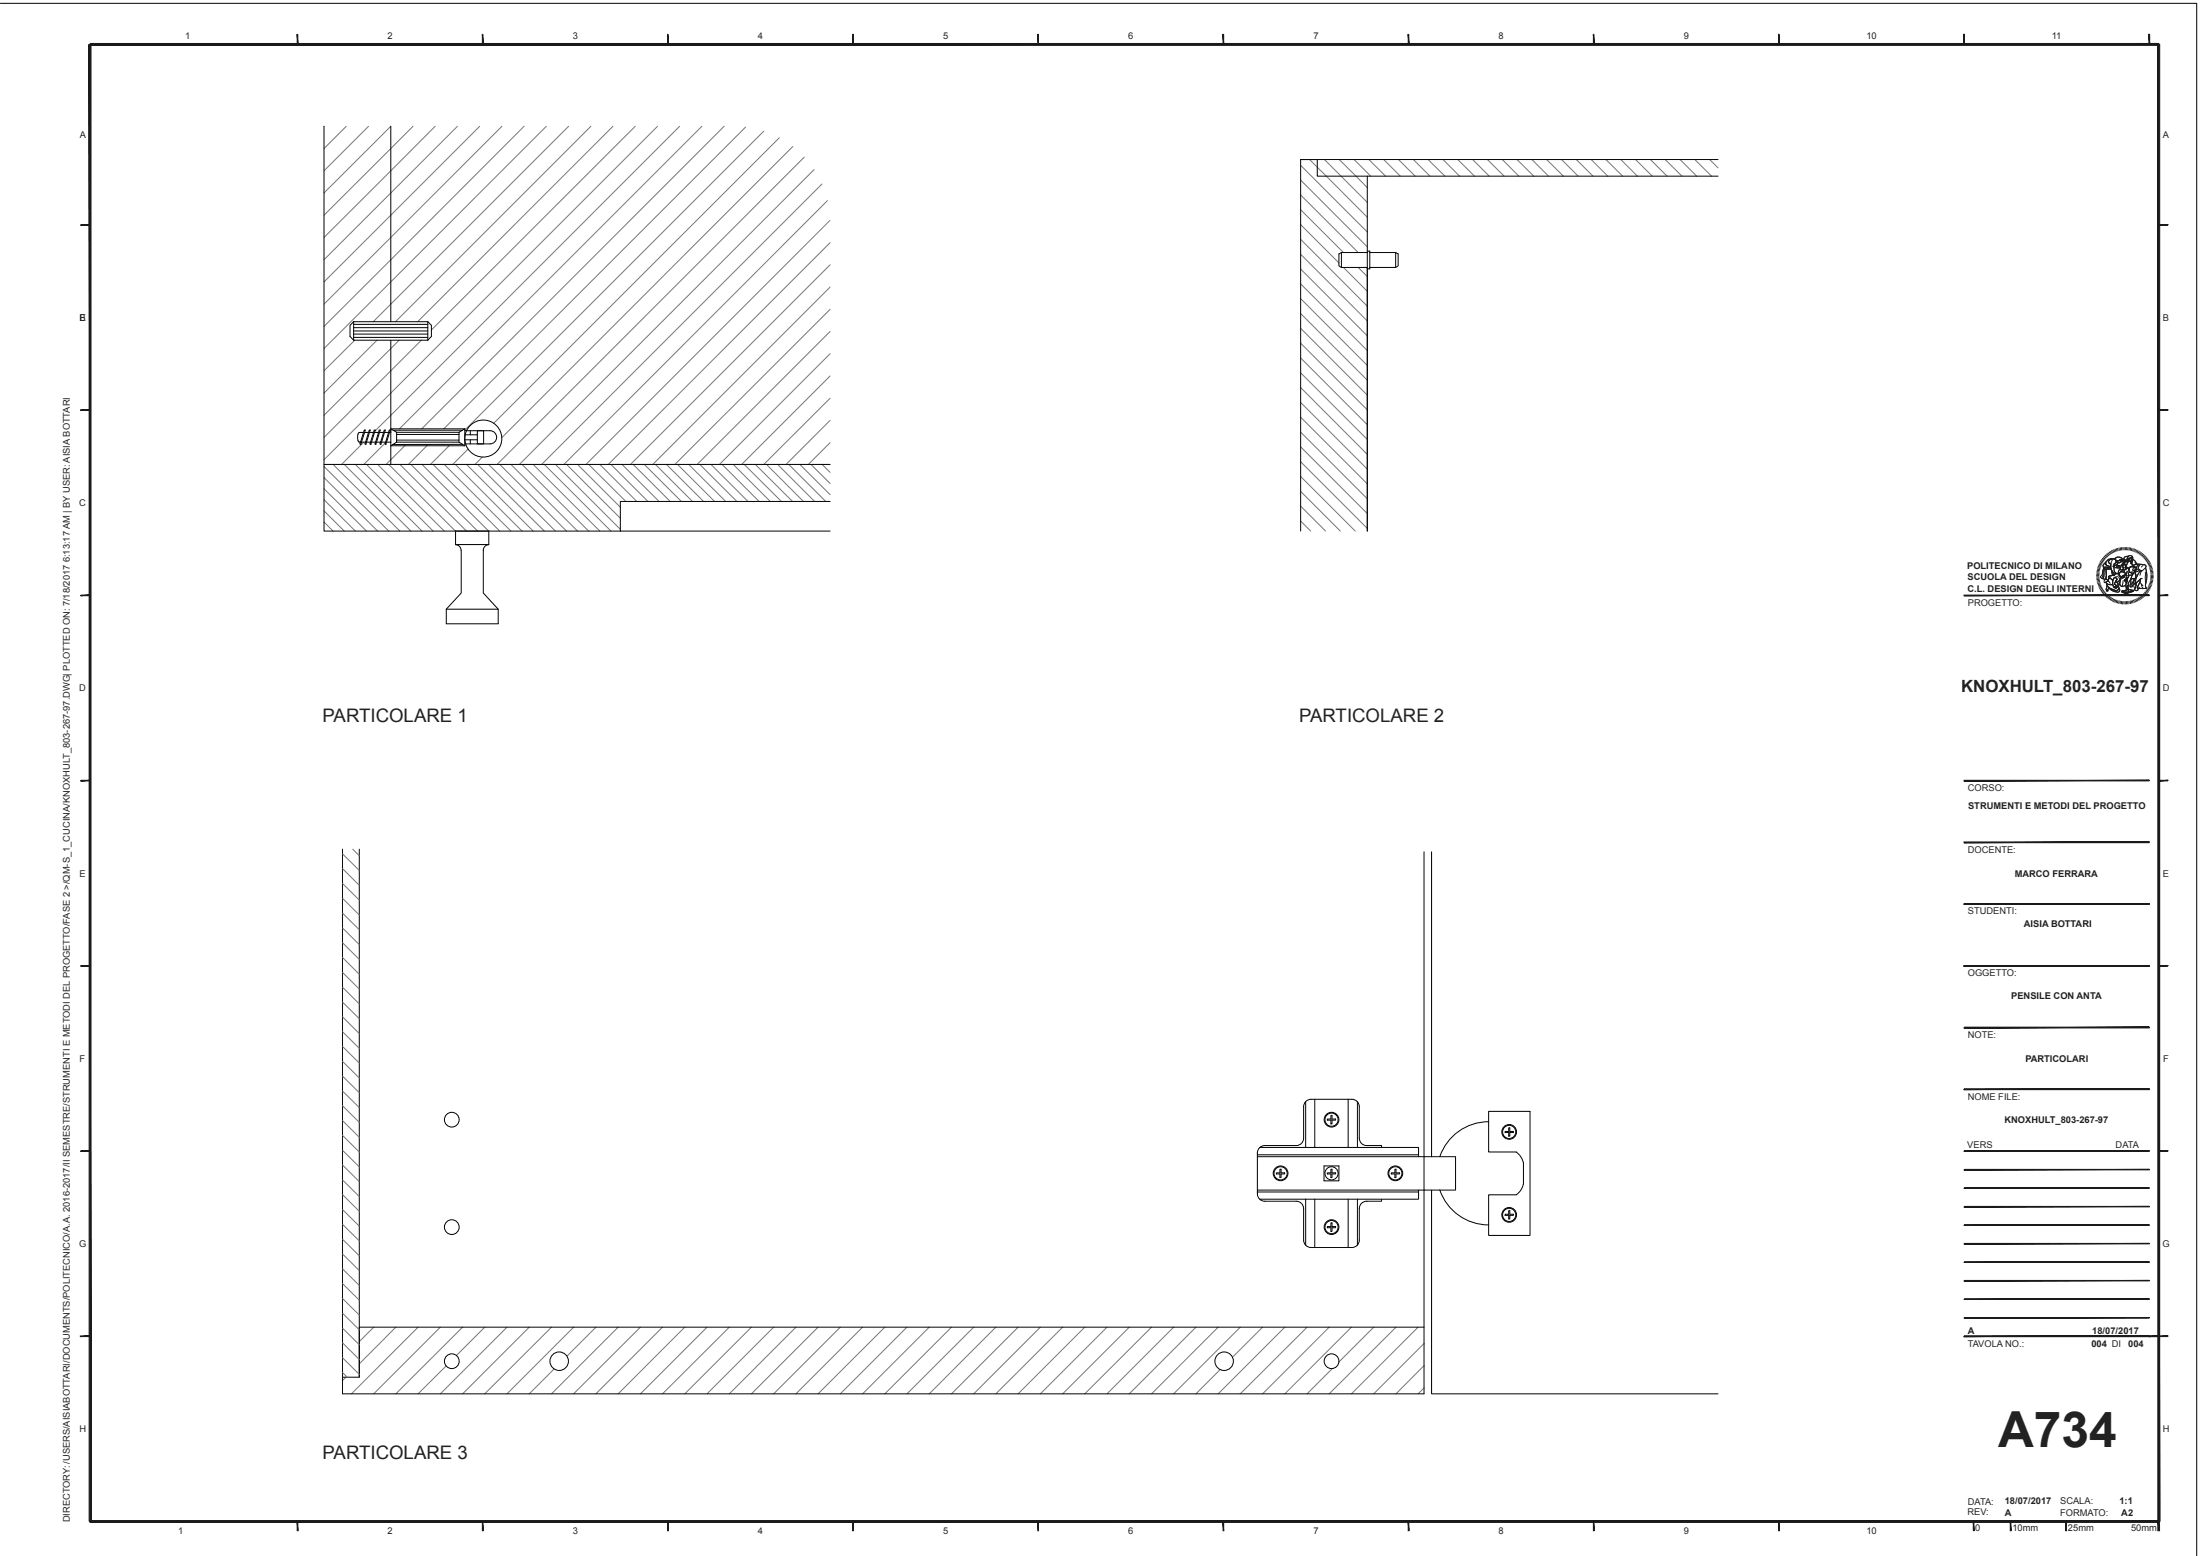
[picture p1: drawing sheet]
<svg xmlns="http://www.w3.org/2000/svg" width="594mm" height="420mm" viewBox="0 0 594 420" stroke-linecap="round" stroke-linejoin="round" font-family="sans-serif">
<g fill="none" stroke="#000" stroke-width=".27">
<path d="M87.5 34.1v109.3h80M105.5 34.1v52.7M355.7 43.1v4.5h108.2M369.2 47.6v95.8M463.9 43.1h-112.7v100.3M362.2 68.2l-.7 .3v3.3l.7 .4M362.2 72.2h7M362.2 68.2h7M362.2 68.2v4M369.2 67.8h.6v4.8h-.6M369.8 72.2h7M369.8 68.2h7"/>
<path d="M376.8 68.2l.7 .3v3.3l-.7 .4M376.8 68.2v4M95.5 86.8l-1 1v3l1 1M95.5 91.8h20M95.5 86.8h20M95.5 86.8v5M95.5 90.2h20M95.5 88.4h20M95.5 91.1h20M95.5 89.3h20M95.5 87.6h20M105.5 91.8v33.6"/>
<path d="M115.5 86.8l1 1v3l-1 1M115.5 86.8v5M96.9 116.8a2.51 2.51 0 0 0 0 2.5M96.9 119.2l.1 .1M97 116.8h-.1M97 116.7h1.1M97 119.3h.3M97.3 119.3l-.1 .5 .2 .2M97.6 119.3l-.2 .7M97.6 119.3h1.1M98.1 116.7l.3-.6h.2l-.2 .6M98.1 116.7l-.8 2.6"/>
<path d="M98.4 116.7l-.8 2.6M98.4 116.7h1.1M98.7 119.3l-.1 .5 .2 .2M99 119.3l-.2 .7M99 119.3h1.1M99.5 116.7l.2-.6h.3l-.2 .6M99.5 116.7l-.8 2.6M99.8 116.7l-.8 2.6M99.8 116.7h1.1M100.1 119.3l-.2 .5 .2 .2M100.3 119.3l-.2 .7M100.3 119.3h1.1"/>
<path d="M100.9 116.7l-.8 2.6M101 116.1l-.1 .6M101.1 116.1h.2l-.2 .6M101.1 116.7l-.8 2.6M101.1 116.7h1.1M101.4 119.3l-.1 .5 .2 .2M101.7 119.3l-.2 .7M101.7 119.3h1.1M102.2 116.7l-.8 2.6M102.4 116.1l-.2 .6M102.4 116.1h.3l-.2 .6M102.5 116.7l-.8 2.6"/>
<path d="M102.5 116.7h1.1M102.8 119.3l-.2 .5 .2 .2M103 119.3l-.2 .7M103 119.3h1.1M103.6 116.7l-.8 2.6M103.7 116.1l-.1 .6M103.8 116.1h.2l-.2 .6M103.8 116.7l-.8 2.6M103.8 116.7h1.1M104 119.8l.2 .2M104.1 119.3l-.2 .5M104.4 119.3l-.2 .7"/>
<path d="M104.4 119.3h1.1M104.9 116.7l.2-.6h.3l-.2 .6M104.9 116.7l-.8 2.6M105.2 116.7l-.8 2.6M105.2 116.7h.3M106.2 116.1h18.7M107 117.3h16.9M107.1 116.7h16.8M107.1 119.3h16.8M107.1 119.3l-1.6 1h20M107.1 116.7v2.6M107.1 118.8h16.8"/>
<path d="M123.9 116.7v2.6l1.6 1M124.9 119.9l-18.9 .1M125.5 116.3h6.8a1.78 1.78 0 0 1 1.8 1.7 1.78 1.78 0 0 1-1.8 1.8h-6.8M125.5 118.7h3.4M125.5 117.4h3.4M125.5 115.8v4.5M125.5 115.8h-20l1.6 .9M125.5 115.8l-1.6 .9M127 116.3v1.1M127 118.7v1.1M128.9 116.3h1.7v3.5h-1.7zM87.5 125.4h136.6"/>
<path d="M224.1 135.4h-56.6v8M123 147a1.48 1.48 0 0 1 1.5 1.5M123 143.4h9v3.6h-9zM124.5 148.5v11.6l-4 4.3M132 147a1.48 1.48 0 0 0-1.5 1.5v11.6l4 4.3M167.5 143.4h56.6M120.5 164.4h14v4h-14zM92.5 229.2v142.5M97 229.2v142.5M384.5 229.9v146.3h-292v-4.5h4.5v-13.5h287.5M386.5 229.9v82.3M352.5 297.4v12.3"/>
<path d="M355 296.7v13M364 296.7v13M366.5 297.4v12.3M339.5 312.2h53.5v9h-53.5M339.5 311.7h43.5M340.1 309.7h42.9v2.5M344.6 316.6h1v-1h.3v1h1v.3h-1v.9h-.3v-.9h-1zM357.5 314.7h4v4h-4zM359.3 301.1h.3v1h1v.3h-1v1h-.3v-1h-.9v-.3h.9zM359.3 315.6h.3v1h1v.3h-1v.9h-.3v-.9h-.9v-.3h.9zM373 309.7v-.5h-4a1.99 1.99 0 0 1-2-2v-8.5a1.99 1.99 0 0 0-2-2h-11a1.99 1.99 0 0 0-2 2v8.5a1.99 1.99 0 0 1-2 2h-8.5a1.99 1.99 0 0 0-2 2v11.1a1.99 1.99 0 0 0 2 1.9h8.5a1.99 1.99 0 0 1 2 2v8.5a1.99 1.99 0 0 0 2 2h11a1.99 1.99 0 0 0 2-2v-8.5a1.99 1.99 0 0 1 2-2h4v-.5M375.6 316.6h1v-1h.3v1h1v.3h-1v.9h-.3v-.9h-1z"/>
<path d="M401.9 302.8a13.9 13.9 0 0 0-13.1 9.4M407.4 304.4h.2v1h1v.3h-1v1h-.2v-1h-1v-.3h1zM409.4 311l1.2 1.2 .7 1.6M409.4 310.9h-7.5v-10.9h11.2v33.5h-11.2v-11h7.5M411.3 319.7l-.7 1.6-1.2 1.2M411.3 313.7v6M339.5 321.7h43.5M340.1 323.7h12.4M352.5 323.7v12.4M355 323.7v13M359.3 330.1h.3v1h1v.3h-1v1h-.3v-1h-.9v-.3h.9zM364 323.7v13"/>
<path d="M366.5 323.7v12.4M383 321.2v2.5h-30.5M386.5 321.2v55h77.4M388.8 321.2a13.9 13.9 0 0 0 13.1 9.4M406.4 327.8h1v-1h.2v1h1v.3h-1v.9h-.2v-.9h-1z"/>
<circle cx="130.5" cy="118.4" r="5"/>
<circle cx="122" cy="302.2" r="1.99"/>
<circle cx="345.8" cy="316.7" r="1.99"/>
<circle cx="345.8" cy="316.7" r="1.78"/>
<circle cx="359.5" cy="302.2" r="1.99"/>
<circle cx="359.5" cy="316.7" r="1.78"/>
<circle cx="359.5" cy="302.2" r="1.78"/>
<circle cx="376.7" cy="316.7" r="1.99"/>
<circle cx="376.7" cy="316.7" r="1.78"/>
<circle cx="407.5" cy="305.5" r="1.99"/>
<circle cx="407.5" cy="305.5" r="1.78"/>
<circle cx="122" cy="331.2" r="1.99"/>
<circle cx="359.5" cy="331.2" r="1.99"/>
<circle cx="359.5" cy="331.2" r="1.78"/>
<circle cx="407.5" cy="327.9" r="1.99"/>
<circle cx="407.5" cy="327.9" r="1.78"/>
<circle cx="122" cy="367.4" r="1.99"/>
<circle cx="151" cy="367.4" r="2.5"/>
<circle cx="330.5" cy="367.4" r="2.5"/>
<circle cx="359.5" cy="367.4" r="1.99"/>
</g>
<g fill="none" stroke="#767676" stroke-width=".27">
<path d="M87.5 34.1h.1M93.5 34.1l-6 6M99.5 34.1l-12 12M105.5 34.1l-18 18M111.5 34.1l-24 24M117.5 34.1l-30 30M123.5 34.1l-36 36M129.5 34.1l-42 42M135.5 34.1l-48 48M141.5 34.1l-54 54M147.5 34.1l-60 60M153.5 34.1l-52.7 52.7"/>
<path d="M159.5 34.1l-52.7 52.7M165.5 34.1l-52.7 52.7M171.5 34.1l-55 55M177.5 34.1l-90 90M183.5 34.1l-82.3 82.2M189.5 34.1l-81.7 81.7M195.5 34.1l-81.6 81.7M201.3 34.3l-81.5 81.5M206.2 35.4l-80.7 80.7M210.4 37.2l-77.1 77M214.1 39.6l-78.6 78.5M217.1 42.4l-82.9 83"/>
<path d="M219.8 45.8l-79.6 79.6M221.9 49.7l-75.7 75.7M223.4 54.2l-71.1 71.2M224.1 59.5l-65.9 65.9M351.2 56.6l11.5 11.6M351.2 52.6l15.5 15.6M351.2 48.6l18 18M351.2 44.6l18 18M353.6 43.1l15.6 15.5M357.6 43.1l11.6 11.5M361.6 43.1l7.6 7.5M365.6 43.1l4.5 4.5"/>
<path d="M369.6 43.1l4.5 4.5M373.6 43.1l4.5 4.5M377.6 43.1l4.5 4.5M381.6 43.1l4.5 4.5M385.6 43.1l4.5 4.5M389.6 43.1l4.5 4.5M393.6 43.1l4.5 4.5M397.6 43.1l4.5 4.5M401.6 43.1l4.5 4.5M405.6 43.1l4.5 4.5M409.6 43.1l4.5 4.5M413.6 43.1l4.5 4.5"/>
<path d="M417.6 43.1l4.5 4.5M421.6 43.1l4.5 4.5M425.6 43.1l4.5 4.5M429.6 43.1l4.5 4.5M433.6 43.1l4.5 4.5M437.6 43.1l4.5 4.5M441.6 43.1l4.5 4.5M445.6 43.1l4.5 4.5M449.6 43.1l4.5 4.5M453.6 43.1l4.5 4.5M457.6 43.1l4.5 4.5M461.6 43.1l2.3 2.2"/>
<path d="M224.1 65.5l-59.9 59.9M224.1 71.5l-53.9 53.9M224.1 77.5l-47.8 47.9M351.2 76.6l18 18M351.2 72.6l18 18M351.2 68.6l18 18M351.2 64.6l18 18M351.2 60.6l10.3 10.4M362.7 72.2l6.5 6.4M366.7 72.2l2.5 2.4M95.8 91.8l-8.3 8.3M101.8 91.8l-14.3 14.3"/>
<path d="M107.8 91.8l-20.3 20.3M113.8 91.8l-26.3 26.3M224.1 83.5l-41.9 41.9M224.1 89.5l-35.9 35.9M224.1 95.5l-29.9 29.9M351.2 96.6l18 18M351.2 92.6l18 18M351.2 88.6l18 18M351.2 84.6l18 18M351.2 80.6l18 18M98.2 119.3l-6 6.1M104 119.6l-5.8 5.8"/>
<path d="M224.1 101.5l-23.8 23.9M224.1 107.5l-17.9 17.9M224.1 113.5l-11.9 11.9M224.1 119.5l-5.9 5.9M351.2 116.6l18 18M351.2 112.6l18 18M351.2 108.6l18 18M351.2 104.6l18 18.1M351.2 100.6l18 18M87.5 137.9l5.4 5.5M87.5 134.9l8.4 8.5M87.5 131.9l11.5 11.5"/>
<path d="M87.5 128.9l14.5 14.5M87.5 125.9l17.5 17.5M89.9 125.4l18.1 18M92.9 125.4l18 18M95.9 125.4l18 18M99 125.4l17.9 18M102 125.4l18 18M105 125.4l18 18M108 125.4l18 18M109.3 120.3l-5.1 5.1M110.9 125.4l18.1 18M113.9 125.4l18 18"/>
<path d="M115.3 120.3l-5 5.1M116.9 125.4l18 18M120 125.4l17.9 18M121.3 120.3l-5.1 5.1M123 125.4l17.9 18M126 125.4l18 18M126.4 121.2l-4.2 4.2M129 125.4l18 18M130.2 123.4l-2 2M131.9 125.4l18.1 18M134.9 125.4l18.1 18M137.9 125.4l18 18"/>
<path d="M140.9 125.4l18 18M144 125.4l17.9 18M147 125.4l18 18M150 125.4l17.5 17.5M153 125.4l14.5 14.5M155.9 125.4l11.6 11.5M158.9 125.4l10.1 10M161.9 125.4l10 10M165 125.4l9.9 10M168 125.4l9.9 10M171 125.4l10 10M174 125.4l10 10"/>
<path d="M177 125.4l10 10M179.9 125.4l10.1 10M182.9 125.4l10 10M185.9 125.4l10 10M189 125.4l9.9 10M192 125.4l10 10M195 125.4l10 10M198 125.4l10 10M200.9 125.4l10.1 10M203.9 125.4l10.1 10M206.9 125.4l10 10M210 125.4l9.9 10"/>
<path d="M213 125.4l9.9 10M216 125.4l8.1 8.1M219 125.4l5.1 5.1M222 125.4l2.1 2.1M351.2 136.6l6.7 6.8M351.2 132.6l10.7 10.8M351.2 128.6l14.7 14.8M351.2 124.6l18 18M351.2 120.6l18 18M87.5 140.9l2.4 2.5M351.2 140.6l2.7 2.8M92.5 238.5l4.5 4.5"/>
<path d="M92.5 234.5l4.5 4.5M92.5 230.5l4.5 4.5M95.2 229.2l1.8 1.8M92.5 258.5l4.5 4.5M92.5 254.5l4.5 4.5M92.5 250.5l4.5 4.5M92.5 246.5l4.5 4.5M92.5 242.5l4.5 4.5M92.5 278.5l4.5 4.5M92.5 274.5l4.5 4.5M92.5 270.5l4.5 4.5M92.5 266.5l4.5 4.5"/>
<path d="M92.5 262.5l4.5 4.5M92.5 298.5l4.5 4.4M92.5 294.5l4.5 4.5M92.5 290.5l4.5 4.4M92.5 286.5l4.5 4.5M92.5 282.5l4.5 4.4M92.5 318.5l4.5 4.5M92.5 314.5l4.5 4.5M92.5 310.5l4.5 4.5M92.5 306.5l4.5 4.4M92.5 302.5l4.5 4.5M92.5 338.5l4.5 4.5"/>
<path d="M92.5 334.5l4.5 4.5M92.5 330.5l4.5 4.5M92.5 326.5l4.5 4.5M92.5 322.5l4.5 4.5M92.5 358.5l4.5 4.5M92.5 354.5l4.5 4.5M92.5 350.5l4.5 4.5M92.5 346.5l4.5 4.5M92.5 342.5l4.5 4.5M100.9 358.2l-3.9 3.9M106.9 358.2l-9.9 9.9M112.9 358.2l-18 18"/>
<path d="M118.9 358.2l-18 18M124.9 358.2l-18 18M130.9 358.2l-7.6 7.7M136.9 358.2l-18 18M142.9 358.2l-18 18M148.9 358.2l-18 18M154.9 358.2l-18 18M160.9 358.2l-7.8 7.8M166.9 358.2l-18 18M172.9 358.2l-18 18M178.9 358.2l-18 18M184.9 358.2l-18 18"/>
<path d="M190.9 358.2l-18 18M196.9 358.2l-18 18M202.9 358.2l-18 18M208.9 358.2l-18 18M214.9 358.2l-18 18M220.9 358.2l-18 18M226.9 358.2l-18 18M232.9 358.2l-18 18M238.9 358.2l-18 18M244.9 358.2l-18 18M250.9 358.2l-18 18M256.9 358.2l-18 18"/>
<path d="M262.9 358.2l-18 18M268.9 358.2l-18 18M274.9 358.2l-18 18M280.9 358.2l-18 18M286.9 358.2l-18 18M292.9 358.2l-18 18M298.9 358.2l-18 18M304.9 358.2l-18 18M310.9 358.2l-18 18M316.9 358.2l-18 18M322.9 358.2l-18 18M328.9 358.2l-18 18"/>
<path d="M334.9 358.2l-18 18M340.9 358.2l-8.1 8.2M346.9 358.2l-18 18M352.9 358.2l-18 18M358.9 358.2l-18 18M364.9 358.2l-18 18M370.9 358.2l-9.4 9.4M376.9 358.2l-18 18M382.9 358.2l-18 18M92.5 370.5l1.2 1.2M92.5 366.5l4.5 4.5M92.5 362.5l4.5 4.5"/>
<path d="M93.4 371.7l-.9 .9M120.5 368.7l-7.6 7.5M149.6 369.5l-6.7 6.7M329.5 369.7l-6.6 6.5M359.7 369.4l-6.8 6.8M384.5 362.6l-13.6 13.6M384.5 368.6l-7.6 7.6M384.5 374.6l-1.6 1.6"/>
</g>
<g fill="#1a1a1a" stroke="#1a1a1a" stroke-width=".27">
<path d="M582.6 12v398.7h.5zM582.6 12h.5v398.7z"/>
<path d="M24.3 410.4v.5l558.6-.5zM24.3 410.9l558.6-.5v.5z"/>
<path d="M480.2 9.2l.2 2.5v-2.5zM480.2 9.2l.2 2.5h-.2z"/>
<path d="M530.2 9.2l.2 2.5v-2.5zM530.2 9.2l.2 2.5h-.2z"/>
<path d="M580.2 9.2l.2 2.5v-2.5zM580.2 9.2l.2 2.5h-.2z"/>
<path d="M21.8 110.8h2.5v-.2zM21.8 110.6h2.5l-2.5 .2z"/>
<path d="M582.9 260.8h2.5v-.2zM582.9 260.6h2.5l-2.5 .2z"/>
<path d="M582.9 210.8h2.5v-.2zM582.9 210.6h2.5l-2.5 .2z"/>
<path d="M582.9 160.8h2.5v-.2zM582.9 160.6h2.5l-2.5 .2z"/>
<path d="M582.9 110.8h2.5v-.2zM582.9 110.6h2.5l-2.5 .2z"/>
<path d="M582.9 60.8h2.5v-.2zM582.9 60.6h2.5l-2.5 .2z"/>
<path d="M582.9 360.8h2.5v-.2zM582.9 360.6h2.5l-2.5 .2z"/>
<path d="M582.9 310.8h2.5v-.2zM582.9 310.6h2.5l-2.5 .2z"/>
<path d="M430.2 410.7l.2 2.5v-2.5zM430.2 410.7l.2 2.5h-.2z"/>
<path d="M380.2 410.7l.2 2.5v-2.5zM380.2 410.7l.2 2.5h-.2z"/>
<path d="M480.2 410.7l.2 2.5v-2.5zM480.2 410.7l.2 2.5h-.2z"/>
<path d="M330.2 410.7l.2 2.5v-2.5zM330.2 410.7l.2 2.5h-.2z"/>
<path d="M280.2 410.7l.2 2.5v-2.5zM280.2 410.7l.2 2.5h-.2z"/>
<path d="M230.2 410.7l.2 2.5v-2.5zM230.2 410.7l.2 2.5h-.2z"/>
<path d="M180.2 410.7l.2 2.5v-2.5zM180.2 410.7l.2 2.5h-.2z"/>
<path d="M130.2 410.7l.2 2.5v-2.5zM130.2 410.7l.2 2.5h-.2z"/>
<path d="M80.2 410.7l.2 2.5v-2.5zM80.2 410.7l.2 2.5h-.2z"/>
<path d="M24.1 12v398.7h.5zM24.1 12h.5v398.7z"/>
<path d="M21.8 260.6v.2l2.5-.2zM21.8 260.8l2.5-.2v.2z"/>
<path d="M21.8 210.6v.2l2.5-.2zM21.8 210.8l2.5-.2v.2z"/>
<path d="M21.8 160.6v.2l2.5-.2zM21.8 160.8l2.5-.2v.2z"/>
<path d="M21.8 110.6v.2l2.5-.2zM21.8 110.8l2.5-.2v.2z"/>
<path d="M21.8 60.6v.2l2.5-.2zM21.8 60.8l2.5-.2v.2z"/>
<path d="M21.8 310.6v.2l2.5-.2zM21.8 310.8l2.5-.2v.2z"/>
<path d="M21.7 360.8h2.5v-.2zM21.7 360.6h2.5l-2.5 .2z"/>
<path d="M24.3 11.7v.5l558.6-.5zM24.3 12.2l558.6-.5v.5z"/>
<path d="M430.2 9.3l.2 2.5v-2.5zM430.2 9.3l.2 2.5h-.2z"/>
<path d="M380.2 9.3l.2 2.5v-2.5zM380.2 9.3l.2 2.5h-.2z"/>
<path d="M330.2 9.3l.2 2.5v-2.5zM330.2 9.3l.2 2.5h-.2z"/>
<path d="M280.2 9.3l.2 2.5v-2.5zM280.2 9.3l.2 2.5h-.2z"/>
<path d="M230.2 9.3l.2 2.5v-2.5zM230.2 9.3l.2 2.5h-.2z"/>
<path d="M180.2 9.3l.2 2.5v-2.5zM180.2 9.3l.2 2.5h-.2z"/>
<path d="M130.2 9.3l.2 2.5v-2.5zM130.2 9.3l.2 2.5h-.2z"/>
<path d="M80.2 9.3l.2 2.5v-2.5zM80.2 9.3l.2 2.5h-.2z"/>
</g>
<g fill="none" stroke="#1a1a1a" stroke-width=".27">
<path d="M566.1 155.4h.6M566.1 155.7h.6M566.1 154.7h.7M566.1 155h.7M566.1 154.3l.7 .1M566.2 153.9l.7 .2M566.3 153.6l.6 .2M566.4 153.3l.6 .1M566.5 152.9l.6 .2M566.6 152.6l.6 .2M566.7 152.2l.7 .3M566.8 156l-.7 .1"/>
<path d="M566.8 156.3l-.7 .1M566.9 156.7l-.7 .1M566.9 151.9l.6 .3M566.9 157l-.6 .2M567 157.3l-.6 .2M567.1 151.6l.6 .3M567.1 157.6l-.6 .2M567.2 157.9l-.6 .3M567.2 151.3l.6 .4M567.3 158.2l-.6 .3M567.5 151l.5 .4M567.5 158.5l-.6 .3"/>
<path d="M567.6 158.8l-.6 .3M567.7 150.7l.5 .4M567.8 159.1l-.6 .3M567.9 150.5l.5 .4M568 159.4l-.6 .3M568.1 150.2l.5 .4M568.2 159.6l-.6 .4M568.4 149.9l.5 .5M568.4 159.9l-.6 .4M568.6 149.7l.5 .5M568.9 149.4l.4 .6M569.2 149.2l.4 .6"/>
<path d="M569.5 149l.4 .6M569.8 148.9l.3 .5M570.1 148.6l.3 .7M570.4 148.5l.3 .6M570.7 148.3l.3 .7M571.1 148.2l.2 .7M571.4 148.1l.2 .6M571.7 148l.2 .6M572.1 154.8l.6-.5 .6 .1 .5 .3a.28 .28 0 0 1 .2 .4 .28 .28 0 0 1-.3 .2l-.7 .2a.44 .44 0 0 1-.5 .2 .44 .44 0 0 1-.3-.4zM572.1 147.9l.1 .7M572.5 147.8l.1 .7M572.5 155.7l.6 .4 .5-.3v-.4a.39 .39 0 0 0 .4-.3 .39 .39 0 0 0-.2-.4l-.6-.3-.6-.1-.5 .7h-.2l.3-1.1 .2-.3 1.3 .3 .5-.4v-.4l.6 .2v.5a.66 .66 0 0 1-.1 .9l.1 .8-.8 .7-.1 .4h-.3l.2 .3 .3-.1-.1 .4 .3-.2-.3 1.1h-.3a.81 .81 0 0 1-1.2-.1l-.4-.4 .3-.5 .2-1.1"/>
<path d="M572.8 147.8l.1 .7M572.9 159.6l2-.5 1.2 .3-2.1 .5zM573.2 147.8v.6M573.5 147.8v.6M573.8 147.8v.6M574 159.9l2.1-.5v.2l-2.1 .6zM574.1 156.1h.1M574.2 147.8v.6M574.4 158.2l.1-.1 .2 1.1-.3-.6-.3 .7zM574.6 147.8l-.1 .7M574.7 150h.5a.72 .72 0 0 1 .6 1l-.2 .9-.2 .3v-.8l.3-.4a.33 .33 0 0 0-.2-.4 .33 .33 0 0 0-.3 0 .96 .96 0 0 0-.6 1.1l-.3-.9zM574.8 153.3l.2-.2a1 1 0 0 1 1.3-.1 .51 .51 0 0 1 .5 .3 .51 .51 0 0 1 0 .6l-.4 .4a.67 .67 0 0 1-.9 .4l-.7-.6z"/>
<path d="M574.8 150.7l.4-.1a.31 .31 0 0 1 .4 0 .31 .31 0 0 1 .1 .4l-.3 .4a.45 .45 0 0 1-.7 0 .45 .45 0 0 1 .1-.7zM574.9 155.3l.8-.1-.5 1.2a1.76 1.76 0 0 0-.6 1.8h-.2l-.3 .6-.2-1zM575 147.8l-.2 .7M575.3 147.9l-.1 .7M575.4 156.3l.7-.2-.5 1.8a.35 .35 0 0 1 .1 .5 .35 .35 0 0 1-.5 0zM575.6 148l-.1 .6M575.7 152.7l.8-.3 1-.1-.6 1zM575.8 151l.6 .4 .6 .8-.4 .2a.6 .6 0 0 1-.9 0 .6 .6 0 0 1 0-.9zM576 148.1l-.2 .6M576.3 148.2l-.2 .6M576.4 154.2l.2 .1v.9a.66 .66 0 0 1 0 .8 .66 .66 0 0 1-.8 .2l-.5 .1 .4-1.1zM576.6 148.3l-.2 .6"/>
<path d="M576.8 157.2l1.2-.9-.4 1.3a1.19 1.19 0 0 0-.3 1.5l-.3 .3a.38 .38 0 0 1-.5 0 .38 .38 0 0 1 0-.5zM577 148.5l-.3 .6M577.3 148.6l-.3 .6M577.6 148.8l-.3 .6M577.8 152.4l.7 .1a.58 .58 0 0 1 .7 .1 .58 .58 0 0 1 .1 .7l.3 1.4v1.8a2.11 2.11 0 0 0 0 2.3h-2.5v-.5l.6-1.1 .3-.9-1.6 1.4 .1-.3a5.4 5.4 0 0 1 1.5-3.2l.3-.1a.92 .92 0 0 1-.9-.7 .92 .92 0 0 1 .4-1zM577.9 149l-.4 .5M578.2 149.2l-.4 .5M578.5 149.4l-.4 .5M578.8 149.6l-.5 .5M579 160l.5 .5M579 149.9l-.5 .4M579.2 159.8l.5 .4"/>
<path d="M579.3 150.1l-.5 .5M579.4 159.5l.5 .4M579.5 150.4l-.5 .4M579.6 159.2l.5 .4M579.7 150.7l-.5 .4M579.7 159l.6 .3M579.9 158.7l.6 .3M579.9 150.9l-.5 .5M580 158.4l.7 .3M580.2 151.2l-.6 .4M580.2 158.1l.6 .2M580.3 157.8l.6 .2"/>
<path d="M580.4 151.5l-.6 .4M580.4 157.5l.6 .2M580.5 157.2l.6 .1M580.5 151.9l-.6 .3M580.6 156.9l.6 .1M580.6 156.5l.7 .1M580.7 152.2l-.6 .3M580.7 156.2l.6 .1M580.7 155.6h.7M580.7 155.3h.7M580.7 155.9h.7M580.8 152.5l-.6 .2"/>
<path d="M581 152.8l-.7 .2M581 153.2l-.6 .2M581.2 153.5l-.7 .2M581.3 153.9l-.7 .1M581.3 154.2l-.7 .1M581.3 154.6l-.6 .1M581.4 154.9l-.7 .1M568.6 160.1l-.5 .5M568.8 160.4l-.5 .4M569.1 160.6l-.5 .5M569.3 160.8l-.4 .5M569.6 161l-.4 .5"/>
<path d="M569.8 161.2l-.4 .5M570.1 161.3l-.4 .6M570.4 161.5l-.4 .6M570.7 161.7l-.3 .6M571 161.8l-.3 .6M571.3 161.9l-.3 .7M571.6 162l-.2 .7M571.9 162.1l-.2 .7M572.2 162.2l-.2 .7M572.5 162.3l-.1 .7M572.8 162.3l-.1 .7M573.2 162.4l-.1 .6"/>
<path d="M573.5 162.4v.6M573.8 162.4v.7M574.1 162.4l.1 .6M574.4 162.4l.1 .6M574.8 162.3l.1 .7M575.1 162.2l.1 .7M575.4 162.2l.2 .6M575.7 162.1l.2 .6M576.1 162l.2 .6M576.3 161.9l.3 .6M576.6 161.8l.3 .6M576.9 161.6l.3 .6"/>
<path d="M577.2 161.4l.4 .6M577.5 161.3l.4 .6M577.8 161.1l.4 .5M578 160.9l.5 .5M578.3 160.7l.4 .5M578.5 160.5l.5 .5M578.8 160.2l.4 .5"/>
</g>
<path d="M573.6 156.6h.3l.1-.4 .5-.3-.4 1.3v-.4l-.3 .1zM574.1 156.1h.1" fill="none" stroke="#1a1a1a" stroke-width=".27"/>
<g fill="none" stroke="#1a1a1a" stroke-width=".27">
<path d="M568 153l.7 .1a.79 .79 0 0 0 1.2-.1l.1 .6h-.2a2.02 2.02 0 0 1-1.9-.3zM568 153v.5M568.1 153.5l-.3 .7v1.1l-.4 .8 .4 .1M568.2 152.1l.4-.3 .1 .8 1.1 .4a.7 .7 0 0 1-1.1 .1 .6 .6 0 0 1-.9-.5zM568.3 153.6h.6l-.3 .6v2.1l-.2 .1-.6-.2zM568.4 153.6l-.3 .4-.1 1.9a.33 .33 0 0 0 0 .4 .33 .33 0 0 0 .3 .1h.2M568.6 151.8l-.6 .5a.43 .43 0 0 0-.2 .5 .43 .43 0 0 0 .5 .3h.4a.74 .74 0 0 0 1.2-.1M568.6 157.2l.1 .2a1.52 1.52 0 0 0 1.6 .3h.1M568.7 151.5l.6-.5 1.3-.2a.96 .96 0 0 0-1.2 1.1l.6 .3-.1 .8-1.2-.5zM568.8 157.5a1.65 1.65 0 0 0 1.6 .2l.1 .5 .4 .3-.1 .2 .3-.3 .2 .4-.2-.5 .4 .4-.2-.5 .4 .2-.3-.4a.44 .44 0 0 1-.3-.7l.1-.4 .4 .2 .5 1.7a.76 .76 0 0 1-1.2 .5l-1.4-.7-.6-.6zM568.8 157.5v.5l.6 .5 2.1 1.1M568.8 153.6h.6a.66 .66 0 0 1 .9 .6l.3 .5-.1 .5-.5 .2a.48 .48 0 0 0-.5 .1 .48 .48 0 0 0-.2 .5l.2 .2-.3 .4-.5-.2-.1-2.2z"/>
<path d="M568.9 153.6l-.3 .6 .1 2.2M568.9 158.2l.8 .6 1.1 .4a.89 .89 0 0 0 1.2-.1l.2-.3a.64 .64 0 0 1-.1 .9 .64 .64 0 0 1-.9 0l-1-.3a.74 .74 0 0 0-1.1-.3l.1 .3a.22 .22 0 0 1-.3 .2 .22 .22 0 0 1-.2-.3zM568.9 158.2v.3a.7 .7 0 0 0 0 1.1l.3-.2-.2-.1 .1-.2a.62 .62 0 0 1 1 .2l.9 .4a.95 .95 0 0 0 1.3-.1v-.5l-.2-.3M569.2 156.6h-.1a.5 .5 0 0 0-.8-.1 .5 .5 0 0 0 .1 .8l.5-.4h.5l.4 .5M569.3 156.3l.3-.2a.92 .92 0 0 1 .9 .7 .92 .92 0 0 1-.5 1l-.7-.1a.44 .44 0 0 1-.6-.2 .44 .44 0 0 1 .3-.6h.3zM569.4 155.5l1.5-.3a.37 .37 0 0 1 .2-.3 .37 .37 0 0 1 .4 0l.6 .1 .2 .4a.96 .96 0 0 1 .1 1.2 .96 .96 0 0 1-1.2 .3l.1-.2a.4 .4 0 0 0 .3-.5 .4 .4 0 0 0-.5-.3l-.4 .2-.2 .5-.7-.5a.35 .35 0 0 1-.5-.1 .35 .35 0 0 1 .1-.5zM569.6 151.1h.1a.87 .87 0 0 1 1.1-.3 .87 .87 0 0 1 .5 1l-.8 1 .2 .4a1.44 1.44 0 0 0 .6 1.5l.2 .2a.54 .54 0 0 0-.7 .5l-.3-.3 .1-.4-.6-1.1v-1.4a.61 .61 0 0 1-.5-.9zM569.7 155.9l.8 .7M569.7 156a.62 .62 0 0 0-.4 .9M569.8 153l-1.1-.5-.2-.3 .1-.6 .7-.6 1.1-.2a.79 .79 0 0 1 .9 .6 .79 .79 0 0 1-.5 .9l-.3 .5 .2 .4a1.44 1.44 0 0 0 .6 1.5l.2 .1-.5 .1M570 153.6h-1.6a.68 .68 0 0 0-.7 .9l-.1 .5-.5 .8 .3 .3M570.1 153.9l.2 1.4"/>
<path d="M570.3 151.1l-.3 .9-.1 1.3 .7 1.4a.3 .3 0 0 0-.1 .6 .3 .3 0 0 0 .5-.2v-.1M570.5 155.2l-.5 .2a.48 .48 0 0 0-.5 .1 .48 .48 0 0 0-.2 .5l.2 .1M570.6 150.8a.96 .96 0 0 0-1.2 1.1l.5 .3M570.7 156.1a.44 .44 0 0 1 .6-.1 .44 .44 0 0 1 .1 .6l-.3 .7a.6 .6 0 0 0 .4 .8l.2 .3-.4-.2 .2 .4-.1 .1-.3-.4 .1 .5-.1-.4-.3 .3 .1-.2-.4-.5a2.37 2.37 0 0 1 .2-1.9zM570.7 156.1a.44 .44 0 0 1 .6-.1 .44 .44 0 0 1 .1 .6l-.3 .7a.6 .6 0 0 0 .4 .8l.2 .3-.4-.2 .2 .5-.4-.4 .2 .5-.2-.4-.3 .3-.1-.4a2.1 2.1 0 0 1 0-2.2zM570.8 152.2l.4-.3 .6-.1-.1 .6-1.2 .4zM570.9 152.7l.6-.3 .4 .3a.32 .32 0 0 0-.4 .2 .32 .32 0 0 0 .2 .4 .61 .61 0 0 1-.8-.6zM570.9 152.7a.58 .58 0 0 0 .8 .6M571 150.9l.8-.6 1.1 .4a.28 .28 0 0 1 .1 .4 .28 .28 0 0 1-.4 0l-.1-.1-.1 .2-.7 .2-.4-.1M571.1 150.6l.5-.2h.7l.6 .3a.26 .26 0 0 1 .2 .2 .26 .26 0 0 1-.3 .3l-.3-.2-.5 .4-.6-.1a.38 .38 0 0 1-.3-.3 .38 .38 0 0 1 0-.4zM571.3 151.2l.4 .2 .8-.4 .3 .2-.2 .5-.4 .3-.4-.2-.6 .1zM571.5 154.8l.7 .3"/>
<path d="M571.6 152.7h.9l-.3 .1a.33 .33 0 0 1-.1 .5 .33 .33 0 0 1-.5-.1zM571.6 157.1l.5 1.5a.74 .74 0 0 1-1 .8M571.6 152.4l.3 .2M571.7 152.2v.2l-1.1 .4M571.7 155.7l-.7 .2M571.8 151.8l-.3 .5M571.9 155.4l.8 .4M572 152.7h.5l-.3 .1a.34 .34 0 0 1-.2 .5 .34 .34 0 0 1-.4-.2 .34 .34 0 0 1 .3-.4l.1 .1h-.1M572 155.8a.71 .71 0 0 1 .2 .9 .71 .71 0 0 1-.9 .3M572.1 157.7l.8 .6M572.1 155v-.2l.5-.5 .7 .1 .5 .3a.31 .31 0 0 1 .2 .3 .31 .31 0 0 1-.3 .3l-1.2 .4M572.2 155.1l.4 .8-.1 .6-.3 .3"/>
<path d="M572.3 151.7l.1 .1M572.4 151.3l.2 .1M572.4 157l.1 1M572.4 153.6l-.4 .6-.1 .7M572.5 151.4h.1M572.5 155.6l1.2-.4-.1 .6-.5 .2-.5-.1zM572.5 156.5l-.2 .9-.4 .4M572.8 151.5l.8-.1a.28 .28 0 0 1 .2 .3 .28 .28 0 0 1-.4 .2zM572.8 151.2l-.2 .5-.4 .3-.4-.2-.6 .1M572.8 152.4l.5-.2h.5l.4 .9a.25 .25 0 0 1 0 .3 .25 .25 0 0 1-.4 .1l.2-.7-.2-.3a.42 .42 0 0 0-.6-.2 .42 .42 0 0 0 0 .7l.1 .3a.41 .41 0 0 1-.1 .6 .41 .41 0 0 1-.6-.2 .28 .28 0 0 1-.2-.3 .28 .28 0 0 1 .2-.2zM572.9 159.6l1.1 .3v.3l-1.1-.3zM572.9 159.6a5.7 5.7 0 0 1 3.2-.2l-2.1 .5z"/>
<path d="M573.1 152.3l.5-.1 .3 .4 .1 .9-.2 .3h-.6l.1-.5-.3-.7zM573.2 151.4a.4 .4 0 0 1 .6-.3 .4 .4 0 0 1 .1 .6h-.1M573.2 155.8l.1 .1M573.3 151.1a.53 .53 0 0 1 .7 .5l-.2 .1-.1-.3h-.5zM573.3 156.7l-.4 1.6 1.1-.2M573.3 155.5h.2M573.3 155.8h.1M573.4 155.5l-.1 .1M573.4 152.6h.1M573.5 152.5l-.2 .1M573.6 151.5l-.3-.1-.5 .1 .2 .1a.34 .34 0 0 0 .5 .3 .34 .34 0 0 0 .1-.5v.2M573.6 153.9v.6"/>
<path d="M573.7 155.3l-.3 .5a.41 .41 0 0 1-.4 .2 .41 .41 0 0 1-.3-.3M573.7 152.4l.2 .2-.1 .1M573.8 152.5a.42 .42 0 0 0-.6-.2 .42 .42 0 0 0 0 .7 .49 .49 0 0 1 0 .8 .49 .49 0 0 1-.8-.3l.3-1 .4-.3h.7l.4 .8a.27 .27 0 0 1 0 .5 .27 .27 0 0 1-.4-.2M573.9 152.9h-.1M573.9 152.7a.4 .4 0 0 1-.1 .6 .4 .4 0 0 1-.5-.1h-.1M573.9 153.6l-.2 .2-.5 .1M574 159.9v.3M574.1 151.6l.1-.1 .2 .4-.3 .8M574.1 156.7l-.1 .5 .3-.2M574.1 151.1l.2 .5M574.2 153.1l-.1-.4 .3-.8-.4-.6a.52 .52 0 0 1-.6-.6 .52 .52 0 0 1 .7-.4 .24 .24 0 0 1 .4-.2 .24 .24 0 0 1-.1 .4v1.3l.3-.6 .2 .4 .5-.2v.8l.1-.3 .5 .7-1.2 .7M574.3 156.4l-.1 .3-.1-.2"/>
<path d="M574.3 154.1l-.2 1.4M574.3 153.3l.4 .3M574.4 155.3l-.4 .4 .1 .4M574.5 155.9l-.5 .3-.1 .4h-.3l.2 .3 .3-.1M574.5 154.2l-.4 .9M574.6 150.2h-.5a.64 .64 0 0 0-.6 .7M574.7 151.2l.3 .4 .4-.2M574.7 150h.5a.72 .72 0 0 1 .6 1l-.2 .9-.2 .3 .3-1.3-.2-.4-.3 .1a.89 .89 0 0 0-.6 1.1l-.3-.8zM574.9 150.9l.2 .1M574.9 155.3l-1 2.5 .2 1 .4-.7 .2 1.4-.3-.9-.4 1 .1-.8M575 151.4h.1M575 154.3l-.3 .5 .1 .5 1-.2 .4-.5"/>
<path d="M575 151v.1M575 151.3h.1M575.3 151.1l.2 .1M575.4 151.2h.1M575.6 151.9l.3 .7M575.6 154.4h.1M575.7 155.2l-.7 1.6a.98 .98 0 0 0-.3 1.2l-.1 .3M575.8 154.4h-.3M575.8 151l.6 .4 .3 .6M575.8 154.7h.1M576.1 159.4v.2l-2.1 .6-1.1-.3v-.3M576.1 156.2l-.5 1.6a.32 .32 0 0 1 .1 .5 .32 .32 0 0 1-.5 .1 .32 .32 0 0 1 0-.5l.1-1.6"/>
<path d="M576.4 154l-.1 .4M576.4 153l.3 .1 .2 .4M576.4 151.9l.6 .4M576.5 156.1l-1.2 .2M576.6 157.5l-.2 .2 .3 .2M576.6 154.3v1.6l-.6 1.4 .1 1 .4 .5M576.9 153.3a1.15 1.15 0 0 1 1-1l.9 .1a.54 .54 0 0 1 .6 .4 .54 .54 0 0 1-.3 .6l-.3 .3a1.01 1.01 0 0 1-.9 .5 1.01 1.01 0 0 1-.9-.6l-.1-.1M576.9 153.5l-.6 .9a.54 .54 0 0 1-.5 .4 .54 .54 0 0 1-.5-.3 .68 .68 0 0 1-.3-1.2l.6-.3a.36 .36 0 0 1 .5 .2 .36 .36 0 0 1-.3 .5l.1 .1a.23 .23 0 0 0 0 .4 .23 .23 0 0 0 .4-.2l.2-.3v-.4l-.7-.4-.9 .4-.1 .5M576.9 155l.1 .6M577.4 154.2l-.9 .1M577.4 158.4l.6 .4M577.6 152.3l-1.2 .1-.7 .4"/>
<path d="M577.8 157.2l.8 .9M577.8 154.2a6.6 6.6 0 0 0-1.4 3.5l1.5-1.4 .5-.2M577.9 152.3a.93 .93 0 0 0-.5 1.1 .93 .93 0 0 0 .9 .7M578 156.3l-.4 1.3a1.19 1.19 0 0 0-.3 1.5l-.3 .3a.38 .38 0 0 1-.5 0 .38 .38 0 0 1 0-.5l.4-1.6M578.1 154.2l-.3 1.1M578.2 157.7l.1 .7 .5 .4M578.5 152.7l-.3 .3M579.3 154.4v3.3M579.3 153.3l.1 .1a10.2 10.2 0 0 1-.1 4.8l.3 .6h-2.4"/>
</g>
<g fill="#1a1a1a" stroke="#1a1a1a" stroke-width=".27">
<path d="M580.3 360.8h2.5v-.2zM580.3 360.6h2.5l-2.5 .2z"/>
<path d="M530.3 360.6v.2l50-.2zM530.3 360.8l50-.2v.2z"/>
<path d="M530.3 360.6v.2l50-.2zM530.3 360.8l50-.2v.2z"/>
<path d="M530.3 355.7h50zM530.3 355.7h50z"/>
<path d="M530.3 350.6h50zM530.3 350.7l50-.1z"/>
<path d="M530.3 345.6h50zM530.3 345.7l50-.1z"/>
<path d="M530.3 340.6h50zM530.3 340.8l50-.2z"/>
<path d="M530.3 335.6h50zM530.3 335.8l50-.2z"/>
<path d="M530.3 330.6h50zM530.3 330.8l50-.2z"/>
<path d="M530.3 325.6h50zM530.3 325.8l50-.2z"/>
<path d="M530.3 320.6h50zM530.3 320.8l50-.2z"/>
<path d="M530.3 227.5h50v-.2zM530.3 227.3h50l-50 .2z"/>
<path d="M530.3 244.1h50v-.2zM530.3 243.9h50l-50 .2z"/>
<path d="M530.3 243.9v.2l50-.2zM530.3 244.1l50-.2v.2z"/>
<path d="M530.3 260.6v.2l50-.2zM530.3 260.8l50-.2v.2z"/>
<path d="M530.3 160.8h50v-.2zM530.3 160.6h50l-50 .2z"/>
<path d="M530.3 260.6v.2l50-.2zM530.3 260.8l50-.2v.2z"/>
<path d="M530.3 277.3v.2l50-.2zM530.3 277.5l50-.2v.2z"/>
<path d="M530.3 260.6v.2l50-.2zM530.3 260.8l50-.2v.2z"/>
<path d="M530.3 260.6v.2l50-.2zM530.3 260.8l50-.2v.2z"/>
<path d="M530.3 210.8h50v-.2zM530.3 210.6h50l-50 .2z"/>
<path d="M530.3 293.9v.2l50-.2zM530.3 294.1l50-.2v.2z"/>
<path d="M530.3 293.9v.2l50-.2zM530.3 294.1l50-.2v.2z"/>
<path d="M530.3 315.6h50zM530.3 315.8l50-.2z"/>
<path d="M530.3 310.6v.2l50-.2zM530.3 310.8l50-.2v.2z"/>
<path d="M580.3 360.8h2.5v-.2zM580.3 360.6h2.5l-2.5 .2z"/>
<path d="M532.8 410.7v2.5h.2zM532.8 410.7h.2v2.5z"/>
<path d="M542.8 410.7l.1 2.5v-2.5zM542.8 410.7l.1 2.5h-.1z"/>
<path d="M557.8 410.7l.1 2.5v-2.5zM557.8 410.7l.1 2.5h-.1z"/>
<path d="M582.6 410.7l.5 2.5v-2.5zM582.6 410.7l.5 2.5h-.5z"/>
</g>
<path d="M.1 .9h593v419.1" fill="none" stroke="#000" stroke-width=".27"/>
<text font-size="13.4" fill="#222" x="539.5" y="390.5">A734</text>
<g font-size="5" fill="#222">
<text x="87.1" y="194.8">PARTICOLARE 1</text>
<text x="350.8" y="194.8">PARTICOLARE 2</text>
<text x="87.1" y="393.9">PARTICOLARE 3</text>
</g>
<text font-size="4.5" fill="#222" x="529.5" y="186.7">KNOXHULT_803-267-97</text>
<g font-size="2.5" fill="#222">
<text x="50" y="10.6">1</text>
<text x="104.6" y="10.6">2</text>
<text x="154.6" y="10.6">3</text>
<text x="204.6" y="10.6">4</text>
<text x="254.6" y="10.6">5</text>
<text x="304.6" y="10.6">6</text>
<text x="354.6" y="10.6">7</text>
<text x="404.6" y="10.6">8</text>
<text x="454.6" y="10.6">9</text>
<text x="503.9" y="10.6">10</text>
<text x="554" y="10.6">11</text>
<text x="21.5" y="37.3">A</text>
<text x="584" y="37.3">A</text>
<text x="21.4" y="86.6">B</text>
<text x="21.6" y="86.6">E</text>
<text x="584" y="86.6">B</text>
<text x="21.4" y="136.6">C</text>
<text x="583.9" y="136.6">C</text>
<text x="531.1" y="153.6">POLITECNICO DI MILANO</text>
<text x="531.2" y="156.7">SCUOLA DEL DESIGN</text>
<text x="531.2" y="159.7">C.L. DESIGN DEGLI INTERNI</text>
<text x="531.3" y="163.5">PROGETTO:</text>
<text x="21.4" y="186.6">D</text>
<text x="583.9" y="186.6">D</text>
<text x="531.3" y="213.5">CORSO:</text>
<text x="531.4" y="218.4">STRUMENTI E METODI DEL PROGETTO</text>
<text x="531.3" y="230.1">DOCENTE:</text>
<text x="21.4" y="236.6">E</text>
<text x="544" y="236.6">MARCO FERRARA</text>
<text x="584" y="236.6">E</text>
<text x="531.3" y="246.8">STUDENTI:</text>
<text x="546.5" y="250.2">AISIA BOTTARI</text>
<text x="531.3" y="263.5">OGGETTO:</text>
<text x="543" y="269.7">PENSILE CON ANTA</text>
<text x="531.3" y="280.1">NOTE:</text>
<text x="21.5" y="286.6">F</text>
<text x="546.8" y="286.6">PARTICOLARI</text>
<text x="584.1" y="286.6">F</text>
<text x="531.3" y="296.8">NOME FILE:</text>
<text x="541.2" y="303">KNOXHULT_803-267-97</text>
<text x="531.2" y="309.9">VERS</text>
<text x="571.2" y="309.9">DATA</text>
<text x="21.4" y="336.6">G</text>
<text x="583.9" y="336.6">G</text>
<text x="531.3" y="360">A</text>
<text x="564.9" y="360">18/07/2017</text>
<text x="531.3" y="363.6">TAVOLA NO.:</text>
<text x="564.7" y="363.6">004 DI</text>
<text x="574.6" y="363.6">004</text>
<text x="21.4" y="386.6">H</text>
<text x="583.9" y="386.6">H</text>
<text x="531.3" y="406.2">DATA:</text>
<text x="541.3" y="406.1">18/07/2017</text>
<text x="556.2" y="406.1">SCALA:</text>
<text x="572.2" y="406.1">1:1</text>
<text x="18.9" y="410.9" transform="rotate(-90 18.9 410.9)">DIRECTORY: /USERS/AISIABOTTARI/DOCUMENTS/POLITECNICO/A.A. 2016-2017/II SEMESTRE/STRUMENTI E METODI DEL PROGETTO/FASE 2 &gt;/QM-S_1_CUCINA/KNOXHULT_803-267-97.DWG| PLOTTED ON: 7/18/2017 6:13:17 AM | BY USER: AISIA BOTTARI</text>
<text x="531.2" y="409">REV:</text>
<text x="533.3" y="413.2">0</text>
<text x="541.3" y="409.1">A</text>
<text x="543.4" y="413.2">10mm</text>
<text x="556.2" y="409.1">FORMATO:</text>
<text x="558.4" y="413.2">25mm</text>
<text x="572.7" y="409.1">A2</text>
<text x="575.4" y="413.2">50mm</text>
<text x="48.1" y="414.1">1</text>
<text x="104.6" y="414.1">2</text>
<text x="154.6" y="414.1">3</text>
<text x="204.6" y="414.1">4</text>
<text x="254.6" y="414.1">5</text>
<text x="304.6" y="414.1">6</text>
<text x="354.6" y="414.1">7</text>
<text x="404.6" y="414.1">8</text>
<text x="454.6" y="414.1">9</text>
<text x="503.9" y="414.1">10</text>
</g>
</svg>
